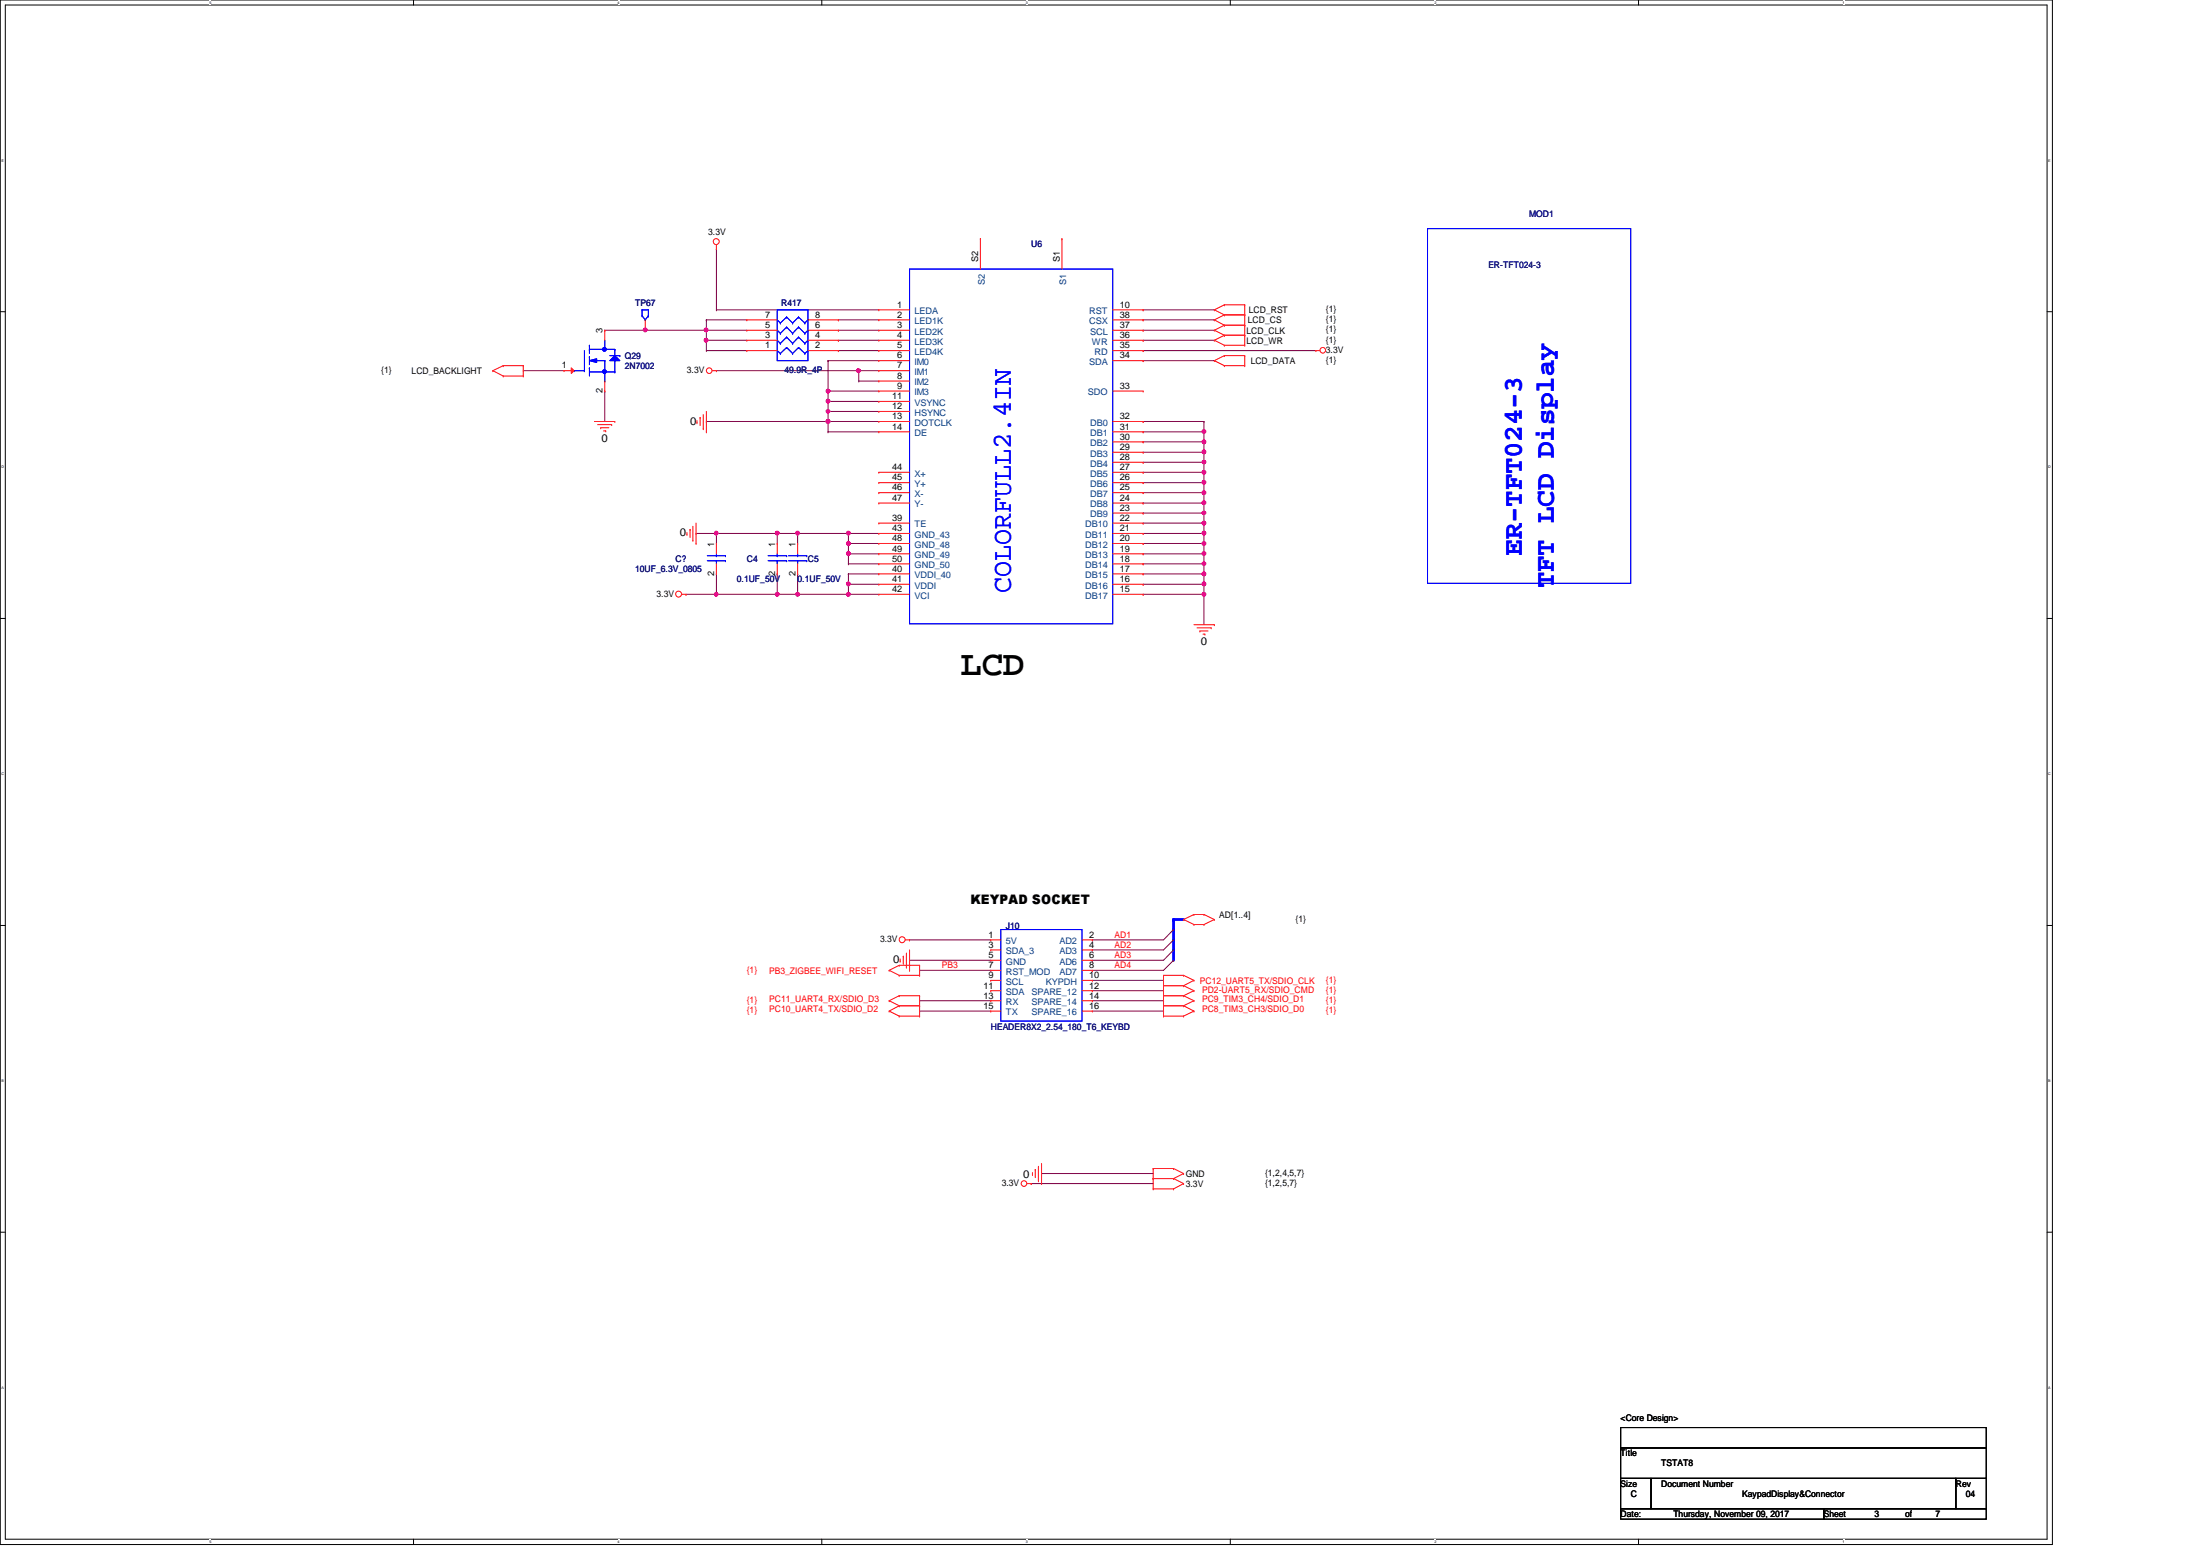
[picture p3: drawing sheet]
<svg xmlns="http://www.w3.org/2000/svg" width="297mm" height="210mm" viewBox="0 0 297 210" stroke-linecap="round" stroke-linejoin="round" font-family="sans-serif">
<path d="M0 0h277.1v208.5h-277.1zM.7 .7h275.7v207.1h-275.7z" fill="none" stroke="#000" stroke-width=".14"/>
<g fill="#fff">
<path d="M28.3 .1h.2v.5h-.2z"/>
<path d="M28.3 207.9h.2v.5h-.2z"/>
</g>
<path d="M55.8 0v.7M55.8 207.8v.6" fill="none" stroke="#000" stroke-width=".14"/>
<g fill="#fff">
<path d="M83.4 .1h.2v.5h-.2z"/>
<path d="M83.4 207.9h.2v.5h-.2z"/>
</g>
<path d="M111 0v.7M111 207.8v.6" fill="none" stroke="#000" stroke-width=".14"/>
<g fill="#fff">
<path d="M138.5 .1h.3v.5h-.3z"/>
<path d="M138.5 207.9h.3v.5h-.3z"/>
</g>
<path d="M166.1 0v.7M166.1 207.8v.6" fill="none" stroke="#000" stroke-width=".14"/>
<g fill="#fff">
<path d="M193.7 .1h.2v.5h-.2z"/>
<path d="M193.7 207.9h.2v.5h-.2z"/>
</g>
<path d="M221.2 0v.7M221.2 207.8v.6" fill="none" stroke="#000" stroke-width=".14"/>
<g fill="#fff">
<path d="M248.8 .1h.2v.5h-.2z"/>
<path d="M248.8 207.9h.2v.5h-.2z"/>
<path d="M.2 21.4h.3v.5h-.3z"/>
<path d="M276.6 21.4h.3v.5h-.3z"/>
<path d="M.2 62.8h.3v.5h-.3z"/>
<path d="M276.6 62.8h.3v.5h-.3z"/>
</g>
<path d="M0 42.1h.7M276.4 42.1h.7" fill="none" stroke="#000" stroke-width=".14"/>
<g fill="#fff">
<path d="M.2 104.2h.3v.5h-.3z"/>
<path d="M276.6 104.2h.3v.5h-.3z"/>
</g>
<path d="M0 83.5h.7M276.4 83.5h.7" fill="none" stroke="#000" stroke-width=".14"/>
<g fill="#fff">
<path d="M.2 145.6h.3v.6h-.3z"/>
<path d="M276.6 145.6h.3v.6h-.3z"/>
</g>
<path d="M0 124.9h.7M276.4 124.9h.7" fill="none" stroke="#000" stroke-width=".14"/>
<g fill="#fff">
<path d="M.2 187h.3v.6h-.3z"/>
<path d="M276.6 187h.3v.6h-.3z"/>
</g>
<path d="M0 166.3h.7M276.4 166.3h.7" fill="none" stroke="#000" stroke-width=".14"/>
<path d="M158.5 124.1h1.3" fill="none" stroke="#00f" stroke-width=".38"/>
<circle cx="158.5" cy="124.1" r=".19" fill="#00f"/>
<path d="M158.5 124.1v1.4" fill="none" stroke="#00f" stroke-width=".38"/>
<circle cx="158.5" cy="124.1" r=".19" fill="#00f"/>
<path d="M158.5 125.5v1.4" fill="none" stroke="#00f" stroke-width=".38"/>
<circle cx="158.5" cy="125.5" r=".19" fill="#00f"/>
<path d="M158.5 126.9v1.3" fill="none" stroke="#00f" stroke-width=".38"/>
<circle cx="158.5" cy="126.9" r=".19" fill="#00f"/>
<path d="M158.5 128.2v1.4" fill="none" stroke="#00f" stroke-width=".38"/>
<circle cx="158.5" cy="128.2" r=".19" fill="#00f"/>
<g fill="none" stroke="#800040" stroke-width=".14">
<path d="M96.7 33.6h.1M96.7 33.6v8.2M95.4 43.2h.1M95.4 44.6h.1M95.4 45.9h.1M95.4 43.2v1.4M95.4 45.9v1.4M95.4 43.2h5.4M95.4 44.6h5.4M95.4 45.9h5.4M113.2 43.2h.1M113.2 43.2h5.5"/>
<path d="M147.5 126.9h.1M147.5 128.2h.1M147.5 129.6h.1M147.5 131h.1M147.5 126.9h9.6M147.5 128.2h9.6M147.5 129.6h9.6M147.5 131h9.6M139.2 159.8h.1M139.2 159.8h16.5M140.6 158.4h.1M140.6 158.4h15.1"/>
</g>
<circle cx="95.3" cy="45.9" r=".26" fill="#f0f"/>
<circle cx="95.3" cy="45.9" r=".26" fill="none" stroke="#f0f" stroke-width=".14"/>
<g fill="none" stroke="#800040" stroke-width=".14">
<path d="M95.4 47.3h.1M95.4 47.3h5.4M111.8 48.7h.1M111.8 58.3h.1M111.8 56.9h.1M111.8 48.7h6.9M111.8 48.7v4.1M111.8 58.3h6.9M111.8 56.9h6.9M113.2 47.3h.1M113.2 45.9h.1M113.2 44.6h.1"/>
<path d="M113.2 47.3h5.5M113.2 45.9h5.5M113.2 44.6h5.5"/>
</g>
<circle cx="111.8" cy="56.9" r=".26" fill="#f0f"/>
<circle cx="111.8" cy="56.9" r=".26" fill="none" stroke="#f0f" stroke-width=".14"/>
<path d="M111.8 55.5h.1M111.8 55.5h6.9" fill="none" stroke="#800040" stroke-width=".14"/>
<circle cx="111.8" cy="55.5" r=".25" fill="#f0f"/>
<circle cx="111.8" cy="55.5" r=".25" fill="none" stroke="#f0f" stroke-width=".14"/>
<path d="M111.8 55.5h.1M111.8 54.2h.1M111.8 55.5v1.4M111.8 54.2h6.9" fill="none" stroke="#800040" stroke-width=".14"/>
<circle cx="111.8" cy="54.1" r=".26" fill="#f0f"/>
<circle cx="111.8" cy="54.1" r=".26" fill="none" stroke="#f0f" stroke-width=".14"/>
<path d="M111.8 54.2h.1M111.8 52.8h.1M111.8 54.2v1.3M111.8 52.8h6.9" fill="none" stroke="#800040" stroke-width=".14"/>
<circle cx="111.8" cy="52.8" r=".26" fill="#f0f"/>
<circle cx="111.8" cy="52.8" r=".26" fill="none" stroke="#f0f" stroke-width=".14"/>
<path d="M95.4 56.9h.1M95.4 56.9h16.4M96.7 50h.1M96.7 50h22M111.8 52.8h.1M111.8 52.8v1.4M115.9 51.4h.1M115.9 50h.1M115.9 51.4h2.8M115.9 50v1.4" fill="none" stroke="#800040" stroke-width=".14"/>
<circle cx="115.9" cy="50" r=".26" fill="#f0f"/>
<circle cx="115.9" cy="50" r=".26" fill="none" stroke="#f0f" stroke-width=".14"/>
<path d="M114.6 80.2h.1M114.6 80.2h4.1" fill="none" stroke="#800040" stroke-width=".14"/>
<circle cx="114.5" cy="80.2" r=".26" fill="#f0f"/>
<circle cx="114.5" cy="80.2" r=".26" fill="none" stroke="#f0f" stroke-width=".14"/>
<path d="M114.6 78.9h.1M114.6 78.9h4.1" fill="none" stroke="#800040" stroke-width=".14"/>
<circle cx="114.5" cy="78.8" r=".26" fill="#f0f"/>
<circle cx="114.5" cy="78.8" r=".26" fill="none" stroke="#f0f" stroke-width=".14"/>
<path d="M114.6 78.9h.1M114.6 78.9v1.3h-6.9M107.7 80.2h.1" fill="none" stroke="#800040" stroke-width=".14"/>
<circle cx="107.7" cy="80.2" r=".26" fill="#f0f"/>
<circle cx="107.7" cy="80.2" r=".26" fill="none" stroke="#f0f" stroke-width=".14"/>
<path d="M114.6 77.5h.1M114.6 72h.1M114.6 77.5h4.1M114.6 77.5v1.4M114.6 72h4.1" fill="none" stroke="#800040" stroke-width=".14"/>
<circle cx="114.5" cy="72" r=".26" fill="#f0f"/>
<circle cx="114.5" cy="72" r=".26" fill="none" stroke="#f0f" stroke-width=".14"/>
<path d="M107.7 77.5h.1M107.7 77.5v2.7h-2.8M104.9 80.2h.1" fill="none" stroke="#800040" stroke-width=".14"/>
<circle cx="104.9" cy="80.2" r=".26" fill="#f0f"/>
<circle cx="104.9" cy="80.2" r=".26" fill="none" stroke="#f0f" stroke-width=".14"/>
<path d="M104.9 77.5h.1M104.9 77.5v2.7h-8.2M96.7 80.2h.1" fill="none" stroke="#800040" stroke-width=".14"/>
<path d="M96.5 80h.2l.2 .1v.3l-.2 .1-.2-.1z" fill-rule="evenodd" fill="#f0f"/>
<path d="M96.5 80h.2l.2 .1v.3l-.2 .1-.2-.1z" fill="none" stroke="#f0f" stroke-width=".14"/>
<path d="M94 72h.1M94 72h10.9M96.7 77.5h.1M96.7 72h.1M96.7 72v1.4M96.7 77.5v2.7h-4.1M104.9 72h.1M104.9 72v1.4M92.6 80.2h.1" fill="none" stroke="#800040" stroke-width=".14"/>
<path d="M96.5 71.8l.2-.1 .2 .1v.3l-.2 .1-.2-.1z" fill-rule="evenodd" fill="#f0f"/>
<path d="M96.5 71.8l.2-.1 .2 .1v.3l-.2 .1-.2-.1z" fill="none" stroke="#f0f" stroke-width=".14"/>
<path d="M104.9 72h.1M104.9 72h2.8M107.7 72h.1M107.7 72v1.4" fill="none" stroke="#800040" stroke-width=".14"/>
<circle cx="104.9" cy="72" r=".26" fill="#f0f"/>
<circle cx="104.9" cy="72" r=".26" fill="none" stroke="#f0f" stroke-width=".14"/>
<path d="M107.7 72h.1M107.7 72h6.9M114.6 76.1h.1M114.6 74.8h.1M114.6 76.1h4.1M114.6 74.8v1.3" fill="none" stroke="#800040" stroke-width=".14"/>
<circle cx="107.7" cy="72" r=".26" fill="#f0f"/>
<circle cx="107.7" cy="72" r=".26" fill="none" stroke="#f0f" stroke-width=".14"/>
<path d="M114.6 73.4h.1M114.6 73.4h4.1" fill="none" stroke="#800040" stroke-width=".14"/>
<circle cx="114.5" cy="73.4" r=".26" fill="#f0f"/>
<circle cx="114.5" cy="73.4" r=".26" fill="none" stroke="#f0f" stroke-width=".14"/>
<path d="M114.6 72h.1M114.6 74.8h.1M114.6 72v1.4M114.6 74.8h4.1" fill="none" stroke="#800040" stroke-width=".14"/>
<circle cx="114.5" cy="74.7" r=".26" fill="#f0f"/>
<circle cx="114.5" cy="74.7" r=".26" fill="none" stroke="#f0f" stroke-width=".14"/>
<path d="M154.3 56.9h.1M154.3 56.9h8.3M162.6 56.9h.1M162.6 56.9v1.4M114.6 73.4h.1M114.6 73.4v1.4M154.3 80.2h.1M154.3 80.2h8.3" fill="none" stroke="#800040" stroke-width=".14"/>
<circle cx="162.6" cy="80.2" r=".26" fill="#f0f"/>
<circle cx="162.6" cy="80.2" r=".26" fill="none" stroke="#f0f" stroke-width=".14"/>
<path d="M154.3 78.9h.1M154.3 77.5h.1M154.3 77.5h8.3M162.6 77.5h.1M162.6 77.5v1.4h-8.3M162.6 80.2h.1M162.6 80.2v4.1" fill="none" stroke="#800040" stroke-width=".14"/>
<circle cx="162.6" cy="77.5" r=".26" fill="#f0f"/>
<circle cx="162.6" cy="77.5" r=".26" fill="none" stroke="#f0f" stroke-width=".14"/>
<path d="M154.3 76.1h.1M154.3 76.1h8.3M162.6 76.1h.1M162.6 76.1v1.4" fill="none" stroke="#800040" stroke-width=".14"/>
<circle cx="162.6" cy="76.1" r=".25" fill="#f0f"/>
<circle cx="162.6" cy="76.1" r=".25" fill="none" stroke="#f0f" stroke-width=".14"/>
<path d="M154.3 74.8h.1M154.3 74.8h8.3M162.6 74.8h.1M162.6 74.8v1.3" fill="none" stroke="#800040" stroke-width=".14"/>
<circle cx="162.6" cy="74.7" r=".26" fill="#f0f"/>
<circle cx="162.6" cy="74.7" r=".26" fill="none" stroke="#f0f" stroke-width=".14"/>
<path d="M154.3 73.4h.1M154.3 73.4h8.3M162.6 73.4h.1M162.6 73.4v1.4" fill="none" stroke="#800040" stroke-width=".14"/>
<circle cx="162.6" cy="73.4" r=".26" fill="#f0f"/>
<circle cx="162.6" cy="73.4" r=".26" fill="none" stroke="#f0f" stroke-width=".14"/>
<path d="M154.3 72h.1M154.3 72h8.3M162.6 72h.1M162.6 72v1.4" fill="none" stroke="#800040" stroke-width=".14"/>
<circle cx="162.6" cy="72" r=".26" fill="#f0f"/>
<circle cx="162.6" cy="72" r=".26" fill="none" stroke="#f0f" stroke-width=".14"/>
<path d="M154.3 70.6h.1M154.3 70.6h8.3M162.6 70.6h.1M162.6 70.6v1.4" fill="none" stroke="#800040" stroke-width=".14"/>
<circle cx="162.6" cy="70.6" r=".26" fill="#f0f"/>
<circle cx="162.6" cy="70.6" r=".26" fill="none" stroke="#f0f" stroke-width=".14"/>
<path d="M154.3 69.3h.1M154.3 69.3h8.3M162.6 69.3h.1M162.6 69.3v1.3" fill="none" stroke="#800040" stroke-width=".14"/>
<circle cx="162.6" cy="69.2" r=".25" fill="#f0f"/>
<circle cx="162.6" cy="69.2" r=".25" fill="none" stroke="#f0f" stroke-width=".14"/>
<path d="M154.3 67.9h.1M154.3 67.9h8.3M162.6 67.9h.1M162.6 67.9v1.4" fill="none" stroke="#800040" stroke-width=".14"/>
<circle cx="162.6" cy="67.9" r=".26" fill="#f0f"/>
<circle cx="162.6" cy="67.9" r=".26" fill="none" stroke="#f0f" stroke-width=".14"/>
<path d="M154.3 66.5h.1M154.3 66.5h8.3M162.6 66.5h.1M162.6 66.5v1.4" fill="none" stroke="#800040" stroke-width=".14"/>
<circle cx="162.6" cy="66.5" r=".26" fill="#f0f"/>
<circle cx="162.6" cy="66.5" r=".26" fill="none" stroke="#f0f" stroke-width=".14"/>
<path d="M154.3 65.2h.1M154.3 65.2h8.3M162.6 65.2h.1M162.6 65.2v1.3" fill="none" stroke="#800040" stroke-width=".14"/>
<circle cx="162.6" cy="65.1" r=".26" fill="#f0f"/>
<circle cx="162.6" cy="65.1" r=".26" fill="none" stroke="#f0f" stroke-width=".14"/>
<path d="M154.3 63.8h.1M154.3 63.8h8.3M162.6 63.8h.1M162.6 63.8v1.4" fill="none" stroke="#800040" stroke-width=".14"/>
<circle cx="162.6" cy="63.8" r=".26" fill="#f0f"/>
<circle cx="162.6" cy="63.8" r=".26" fill="none" stroke="#f0f" stroke-width=".14"/>
<path d="M154.3 62.4h.1M154.3 62.4h8.3M162.6 62.4h.1M162.6 62.4v1.4" fill="none" stroke="#800040" stroke-width=".14"/>
<circle cx="162.6" cy="62.4" r=".25" fill="#f0f"/>
<circle cx="162.6" cy="62.4" r=".25" fill="none" stroke="#f0f" stroke-width=".14"/>
<path d="M154.3 61h.1M154.3 61h8.3M162.6 61h.1M162.6 61v1.4" fill="none" stroke="#800040" stroke-width=".14"/>
<circle cx="162.6" cy="61" r=".26" fill="#f0f"/>
<circle cx="162.6" cy="61" r=".26" fill="none" stroke="#f0f" stroke-width=".14"/>
<path d="M154.3 59.6h.1M154.3 59.6h8.3M162.6 59.6h.1M162.6 59.6v1.4" fill="none" stroke="#800040" stroke-width=".14"/>
<circle cx="162.6" cy="59.6" r=".26" fill="#f0f"/>
<circle cx="162.6" cy="59.6" r=".26" fill="none" stroke="#f0f" stroke-width=".14"/>
<path d="M154.3 58.3h.1M154.3 58.3h8.3M162.6 58.3h.1M162.6 58.3v1.3" fill="none" stroke="#800040" stroke-width=".14"/>
<circle cx="162.6" cy="58.3" r=".26" fill="#f0f"/>
<circle cx="162.6" cy="58.3" r=".26" fill="none" stroke="#f0f" stroke-width=".14"/>
<g fill="none" stroke="#800040" stroke-width=".14">
<path d="M95.4 44.6h.1M95.4 44.6v1.3M154.3 47.3h.1M154.3 41.8h.1M154.3 43.2h.1M154.3 44.6h.1M154.3 45.9h.1M154.3 48.7h.1M154.3 47.3h23.4M154.3 41.8h9.7M154.3 43.2h9.7M154.3 44.6h9.7"/>
<path d="M154.3 45.9h9.7M154.3 48.7h9.7"/>
</g>
<circle cx="95.3" cy="44.5" r=".26" fill="#f0f"/>
<circle cx="95.3" cy="44.5" r=".26" fill="none" stroke="#f0f" stroke-width=".14"/>
<path d="M162.6 78.9h.1M162.6 78.9v1.3" fill="none" stroke="#800040" stroke-width=".14"/>
<circle cx="162.6" cy="78.8" r=".26" fill="#f0f"/>
<circle cx="162.6" cy="78.8" r=".26" fill="none" stroke="#f0f" stroke-width=".14"/>
<path d="M111.8 56.9h.1M111.8 56.9v1.4" fill="none" stroke="#800040" stroke-width=".14"/>
<circle cx="111.8" cy="56.9" r=".26" fill="#f0f"/>
<circle cx="111.8" cy="56.9" r=".26" fill="none" stroke="#f0f" stroke-width=".14"/>
<path d="M70.7 50h.1M70.7 50h5.5M81.7 52.8h.1M81.7 44.6h.1M81.7 52.8v4.1M81.7 44.6h13.7M87.1 44.6h.1M96.7 41.8h.1M96.7 41.8h22M122.8 129.6h.1M122.8 129.6h11" fill="none" stroke="#800040" stroke-width=".14"/>
<circle cx="87.1" cy="44.5" r=".26" fill="#f0f"/>
<circle cx="87.1" cy="44.5" r=".26" fill="none" stroke="#f0f" stroke-width=".14"/>
<g fill="none" stroke="#800040" stroke-width=".14">
<path d="M122.8 126.9h.1M122.8 126.9h11M124.2 135.1h.1M124.2 136.5h.1M124.2 131h.1M124.2 135.1h9.6M124.2 136.5h9.6M124.2 131h9.6M147.5 135.1h9.6M147.5 136.5h9.6M147.5 132.3h9.6M147.5 133.7h9.6"/>
<path d="M157.1 136.5h.1M157.1 135.1h.1M157.1 132.3h.1M157.1 133.7h.1M158.5 125.5h.1M158.5 126.9h.1M158.5 128.2h.1M158.5 129.6h.1M158.5 125.5l-1.4 1.4M158.5 126.9l-1.4 1.3M158.5 128.2l-1.4 1.4M158.5 129.6l-1.4 1.4"/>
</g>
<g fill="none" stroke="#f00" stroke-width=".14">
<path d="M96.7 33.6h.1M96.7 33.1v.5M66.5 50h.1M66.5 50l1.4 .8M67.9 50.8h.1M67.9 49.4h.1M67.9 50.8h2.8M67.9 49.4h2.8M67.9 49.4l-1.4 .6M70.7 50.8h.1M70.7 49.4h.1M70.7 49.4v1.4"/>
<path d="M80.3 56.9h2.7M80.7 57.3h1.9M81.1 57.7h.1M81.1 57.7h1.1M81.5 58.2h.3M81.8 58.2h.1M82.6 57.3h.1M83 56.9h.1M87.1 44.6h.1M87.1 43.2v1.4M94.1 57.1h.1M94.1 56.8v.3"/>
<path d="M94.5 56.3h.1M94.5 56.3v1.1M95 57.9h.1M95 56v1.9M95.4 58.3h.1M95.4 55.5v2.8M96.2 50h.5M96.7 50h.1M164 45.9h.1M164 43.2h.1M164 41.8h.1M164 48.7h.1"/>
<path d="M164 44.6h.1M164 45.9l1.3 .7M164 43.2l1.3 .7M164 41.8l1.3 .7M164 48.7l1.3 .7M164 44.6l1.3 .7M165.3 46.6h.1M165.3 45.3h.1M165.3 43.9h.1M165.3 42.5h.1M165.3 41.1h.1M165.3 49.4h.1"/>
<path d="M165.3 48h.1M165.3 49.4h2.8M165.3 46.6h2.8M165.3 45.3h2.8M165.3 45.3l-1.3 .6M165.3 43.9h2.8M165.3 42.5h2.8M165.3 42.5l-1.3 .7M165.3 41.1h2.8M165.3 41.1l-1.3 .7M165.3 48h2.8M165.3 48l-1.3 .7"/>
<path d="M165.3 43.9l-1.3 .7M168.1 46.6h.1M168.1 45.3h.1M168.1 43.9h.1M168.1 42.5h.1M168.1 41.1h.1M168.1 49.4h.1M168.1 48h.1M168.1 41.1v5.5M168.1 48v1.4M177.7 47.3h.1M177.7 47.3h.5"/>
<path d="M92.7 72.1h.1M92.7 71.9v.2M93.2 71.5h.1M93.2 71.5v1.1M93.6 72.9h.1M93.6 71v1.9M94 73.4h.1M94 70.6v2.8M96.7 73.4h.1M96.7 77.5h.1M96.7 73.4v1.4M96.7 76.1v1.4"/>
<path d="M104.9 73.4h.1M104.9 77.5h.1M104.9 73.4v1.4M104.9 76.1v1.4M92.1 80.2h.5M92.6 80.2h.1M161.2 84.3h2.8M161.6 84.8h1.9M162 85.2h.1M162 85.2h1.1M162.4 85.6h.3M162.7 85.6h.1"/>
<path d="M163.5 84.8h.1M164 84.3h.1M120.1 131h.1M120.1 136.5h.1M120.1 135.1h.1M120.1 131l1.3 .7M120.1 136.5l1.3 .7M120.1 135.1l1.3 .7M121.4 130.3h.1M121.4 131.7h.1M121.4 137.2h.1M121.4 135.8h.1"/>
<path d="M121.4 134.4h.1M121.4 130.3l-1.3 .7M121.4 130.3h2.8M121.4 131.7h2.8M121.4 137.2h2.8M121.4 135.8h2.8M121.4 135.8l-1.3 .7M121.4 134.4h2.8M121.4 134.4l-1.3 .7M121.5 129.8h.1M121.5 129.5v.3M122 129.1h.1"/>
<path d="M122 129.1v1.1M122.3 126.9h.5M122.4 130.6h.1M122.4 128.7v1.9M122.8 131h.1M122.8 126.9h.1M122.8 128.2v2.8M124.2 130.3h.1M124.2 131.7h.1M124.2 137.2h.1M124.2 135.8h.1M124.2 134.4h.1"/>
<path d="M124.2 130.3v1.4M124.2 134.4v2.8M133.8 126.9h.1M133.8 129.6h.1M133.8 131h.1M133.8 128.2h.1M133.8 133.7h.1M133.8 135.1h.1M133.8 136.5h.1M133.8 132.3h.1M133.8 126.9h1.3M133.8 132.3h1.3"/>
<path d="M133.8 128.2h1.3M133.8 129.6h1.3M133.8 131h1.3M133.8 133.7h1.3M133.8 135.1h1.3M133.8 136.5h1.3M146.1 126.9h1.4M146.1 132.3h1.4M146.1 128.2h1.4M146.1 129.6h1.4M146.1 131h1.4M146.1 133.7h1.4"/>
<path d="M146.1 135.1h1.4M146.1 136.5h1.4M147.5 126.9h.1M147.5 132.3h.1M147.5 128.2h.1M147.5 129.6h.1M147.5 131h.1M147.5 133.7h.1M147.5 135.1h.1M147.5 136.5h.1M157.1 135.8h.1M157.1 134.4h.1"/>
<path d="M157.1 137.2h.1M157.1 131.7h.1M157.1 133.1h.1M157.1 131.7h2.7M157.1 137.2h2.7M157.1 135.8h2.7M157.1 134.4h2.7M157.1 131.7v5.5M157.1 133.1h2.7M159.8 124.1h.1M159.8 135.8h.1M159.8 134.4h.1"/>
<path d="M159.8 137.2h.1M159.8 131.7h.1M159.8 133.1h.1M159.8 124.1l1.4 .7M159.8 134.4l1.4 .7M159.8 135.8l1.4 .7M159.8 131.7l1.4 .6M159.8 133.1l1.4 .6M161.2 124.8h.1M161.2 123.4h.1M161.2 135.1h.1M161.2 136.5h.1"/>
<path d="M161.2 132.3h.1M161.2 133.7h.1M161.2 124.8h1.4M161.2 123.4h1.4M161.2 123.4l-1.4 .7M161.2 135.1l-1.4 .7M161.2 136.5l-1.4 .7M161.2 132.3l-1.4 .8M161.2 133.7l-1.4 .7M162.6 124.8h.1M162.6 123.4h.1M162.6 123.4l1.4 .7"/>
<path d="M164 124.1h.1M164 124.1l-1.4 .7M138.7 159.8h.5M139.2 159.8h.1M139.4 158.5h.1M139.4 158.3v.2M139.8 157.9h.1M139.8 157.9v1.1M140.2 159.4h.1M140.2 157.4v2M140.6 159.8h.1M140.6 157.1v2.7"/>
<path d="M155.7 157.7h.1M155.7 159.1h.1M155.7 157.7h2.8M155.7 157.7v2.8M155.7 159.1h2.8M158.5 157.7h.1M158.5 159.1h.1M158.5 157.7l1.3 .7M158.5 159.1l1.3 .7M159.8 158.4h.1M159.8 159.8h.1M159.8 158.4l-1.3 .7"/>
<path d="M159.8 159.8l-1.3 .7M155.7 160.5h.1M155.7 160.5h2.8M158.5 160.5h.1"/>
<circle cx="96.7" cy="32.6" r=".4"/>
<circle cx="95.8" cy="50" r=".38"/>
<circle cx="178.6" cy="47.3" r=".38"/>
<circle cx="91.6" cy="80.2" r=".4"/>
<circle cx="121.8" cy="126.8" r=".4"/>
<circle cx="138.3" cy="159.8" r=".38"/>
</g>
<path d="M218.8 192.7h49.4v2.8h-49.4zM218.8 195.5h49.4v4.1h-49.4zM218.8 199.6h4.1v4.1h-4.1zM222.9 199.6h41.2v4.1h-41.2zM264.1 199.6h4.1v4.1h-4.1zM218.8 203.7h27.4v1.4h-27.4zM246.2 203.7h22v1.4h-22z" fill="none" stroke="#000" stroke-width=".14"/>
<g fill="none" stroke="#00f" stroke-width=".14">
<path d="M192.7 30.9h27.5v47.8h-27.5zM86.7 41.8h.1M86.7 42.6h.1M86.7 41.8h.8v.8M86.7 41.8v.8M86.7 42.6l.4 .6M87.1 43.2h.1M87.5 42.6h.1M87.5 42.6l-.4 .6M95.5 75.7h2.5M95.5 75h2.5M96.7 75h.1"/>
<path d="M96.7 75.7h.1M96.7 74.8v.2M96.7 75.7v.4M98 75.7h.1M98 75h.1M103.7 75.7h2.5M103.7 75h2.5M104.9 75h.1M104.9 75.7h.1M104.9 74.8v.2M104.9 75.7v.4M106.2 75.7h.1"/>
<path d="M106.2 75h.1M135.1 125.5h11v12.3h-11z"/>
</g>
<path d="M83 48l.7 .7h-1.4z" fill="#00f"/>
<g fill="none" stroke="#00f" stroke-width=".14">
<path d="M77.5 50h.1M77.5 50h1.4M78.9 50h.1M78.9 47.3v2.7M79.6 49.7h.1M79.6 48.1h.1M79.6 46.6h.1M79.6 47.2h.1M79.6 46.6v1.1M79.6 48.1v1.1M79.6 49.7v1.1M79.6 50.2h3.4"/>
<path d="M79.6 47.2h3.4M80.3 48.7h1.4M81.7 47.2h.1M81.7 48.7h.1M81.7 51.4h.1M81.7 45.9v1.3M81.7 48.7v2.7M82.3 48h1.4M83 48l.7 .7h-1.4zM83 50.2h.1M83 48.7h.1M83 47.2h.1"/>
<path d="M83 47.2v.8M83 48.7v1.5M83.7 48h.1"/>
</g>
<path d="M79.6 48.7l1-.3v.5z" fill="#00f"/>
<path d="M79.6 48.7l1-.3v.5z" fill="none" stroke="#00f" stroke-width=".14"/>
<circle cx="81.6" cy="47.2" r=".26" fill="#00f"/>
<circle cx="81.6" cy="47.2" r=".26" fill="none" stroke="#00f" stroke-width=".14"/>
<circle cx="81.6" cy="50.2" r=".26" fill="#00f"/>
<circle cx="81.6" cy="50.2" r=".26" fill="none" stroke="#00f" stroke-width=".14"/>
<path d="M83 48l.7 .7h-1.4z" fill="#00f"/>
<g fill="none" stroke="#00f" stroke-width=".14">
<path d="M77.5 50h.1M77.5 50h1.4M78.9 50h.1M78.9 47.3v2.7M79.6 49.7h.1M79.6 48.1h.1M79.6 46.6h.1M79.6 47.2h.1M79.6 46.6v1.1M79.6 48.1v1.1M79.6 49.7v1.1M79.6 50.2h3.4"/>
<path d="M79.6 47.2h3.4M80.3 48.7h1.4M81.7 47.2h.1M81.7 48.7h.1M81.7 51.4h.1M81.7 45.9v1.3M81.7 48.7v2.7M82.3 48h1.4M83 48l.7 .7h-1.4zM83 50.2h.1M83 48.7h.1M83 47.2h.1"/>
<path d="M83 47.2v.8M83 48.7v1.5M83.7 48h.1"/>
</g>
<path d="M79.6 48.7l1-.3v.5z" fill="#00f"/>
<path d="M79.6 48.7l1-.3v.5z" fill="none" stroke="#00f" stroke-width=".14"/>
<circle cx="81.6" cy="47.2" r=".26" fill="#00f"/>
<circle cx="81.6" cy="47.2" r=".26" fill="none" stroke="#00f" stroke-width=".14"/>
<circle cx="81.6" cy="50.2" r=".26" fill="#00f"/>
<circle cx="81.6" cy="50.2" r=".26" fill="none" stroke="#00f" stroke-width=".14"/>
<path d="M81.7 44.6h.1M81.7 44.6v1.3" fill="none" stroke="#f00" stroke-width=".14"/>
<path d="M77.1 49.7l.4 .3-.4 .4z" fill="#f00"/>
<g fill="none" stroke="#f00" stroke-width=".14">
<path d="M132.4 32.2h.1M132.4 32.2v4.1M143.4 32.2h.1M143.4 32.2v4.1M76.2 50h.1M76.2 50h1.3M77.1 49.7l.4 .3-.4 .4zM81.7 52.8h.1M81.7 51.4v1.4M100.8 47.3h.1M100.8 45.9h.1M100.8 44.6h.1"/>
<path d="M100.8 43.2h.1M100.8 47.3h4.1M100.8 45.9h4.1M100.8 44.6h4.1M100.8 43.2h4.1M109.1 47.3h4.1M109.1 45.9h4.1M109.1 44.6h4.1M109.1 43.2h4.1M113.2 43.2h.1M113.2 44.6h.1M113.2 45.9h.1"/>
<path d="M113.2 47.3h.1M118.7 41.8h.1M118.7 43.2h.1M118.7 44.6h.1M118.7 45.9h.1M118.7 47.3h.1M118.7 48.7h.1M118.7 50h.1M118.7 51.4h.1M118.7 52.8h.1M118.7 54.2h.1M118.7 55.5h.1"/>
<path d="M118.7 56.9h.1M118.7 58.3h.1M118.7 50h4.1M118.7 47.3h4.1M118.7 45.9h4.1M118.7 44.6h4.1M118.7 43.2h4.1M118.7 41.8h4.1M118.7 48.7h4.1M118.7 51.4h4.1M118.7 52.8h4.1M118.7 54.2h4.1"/>
<path d="M118.7 55.5h4.1M118.7 56.9h4.1M118.7 58.3h4.1M150.2 47.3h4.1M150.2 45.9h4.1M150.2 44.6h4.1M150.2 43.2h4.1M150.2 41.8h4.1M150.2 48.7h4.1M150.2 52.8h4.1M150.2 56.9h4.1M150.2 58.3h4.1"/>
<path d="M150.2 59.6h4.1M154.3 41.8h.1M154.3 59.6h.1M154.3 58.3h.1M154.3 56.9h.1M154.3 52.8h.1M154.3 48.7h.1M154.3 47.3h.1M154.3 45.9h.1M154.3 44.6h.1M154.3 43.2h.1M107.7 73.4h.1"/>
<path d="M107.7 77.5h.1M107.7 73.4v1.4M107.7 76.1v1.4M118.7 63.8h.1M118.7 65.2h.1M118.7 66.5h.1M118.7 67.9h.1M118.7 70.6h.1M118.7 72h.1M118.7 73.4h.1M118.7 74.8h.1M118.7 76.1h.1"/>
<path d="M118.7 77.5h.1M118.7 78.9h.1M118.7 78.9h4.1M118.7 77.5h4.1M118.7 76.1h4.1M118.7 74.8h4.1M118.7 73.4h4.1M118.7 72h4.1M118.7 70.6h4.1M118.7 67.9h4.1M118.7 66.5h4.1M118.7 65.2h4.1"/>
<path d="M118.7 63.8h4.1M150.2 78.9h4.1M150.2 77.5h4.1M150.2 76.1h4.1M150.2 74.8h4.1M150.2 73.4h4.1M150.2 72h4.1M150.2 70.6h4.1M150.2 69.3h4.1M150.2 67.9h4.1M150.2 66.5h4.1M150.2 65.2h4.1"/>
<path d="M150.2 63.8h4.1M150.2 62.4h4.1M150.2 61h4.1M154.3 78.9h.1M154.3 77.5h.1M154.3 76.1h.1M154.3 74.8h.1M154.3 73.4h.1M154.3 72h.1M154.3 70.6h.1M154.3 69.3h.1M154.3 67.9h.1"/>
<path d="M154.3 66.5h.1M154.3 65.2h.1M154.3 63.8h.1M154.3 62.4h.1M154.3 61h.1M118.7 80.2h.1M118.7 80.2h4.1M150.2 80.2h4.1M154.3 80.2h.1"/>
</g>
<g fill="none" stroke="#00f" stroke-width=".14">
<path d="M122.8 36.3h27.4v47.9h-27.4zM104.9 41.8h4.2v6.9h-4.2zM104.9 47.3l.5 .4M104.9 45.9l.5 .5M104.9 44.6l.5 .4M104.9 43.2l.5 .4M105.4 47.7h.1M105.4 46.4h.1M105.4 45h.1M105.4 43.6h.1M106.2 46.9h.1M106.2 45.5h.1"/>
<path d="M106.2 44.2h.1M106.2 42.8h.1M106.2 46.9l.8 .8M106.2 46.9l-.8 .8M106.2 45.5l.8 .9M106.2 45.5l-.8 .9M106.2 44.2l.8 .8M106.2 44.2l-.8 .8M106.2 42.8l.8 .8M106.2 42.8l-.8 .8M107 47.7h.1M107 46.4h.1"/>
<path d="M107 45h.1M107 43.6h.1M107.8 46.9h.1M107.8 45.5h.1M107.8 44.2h.1M107.8 42.8h.1M107.8 46.9l.9 .8M107.8 46.9l-.8 .8M107.8 45.5l.9 .9M107.8 45.5l-.8 .9M107.8 44.2l.9 .8M107.8 44.2l-.8 .8"/>
<path d="M107.8 42.8l.9 .8M107.8 42.8l-.8 .8M108.7 47.7h.1M108.7 46.4h.1M108.7 45h.1M108.7 43.6h.1M109.1 47.3h.1M109.1 45.9h.1M109.1 44.6h.1M109.1 43.2h.1M109.1 47.3l-.4 .4M109.1 45.9l-.4 .5"/>
<path d="M109.1 44.6l-.4 .4M109.1 43.2l-.4 .4M106.5 75.7h2.4M106.5 75h2.4M107.7 75h.1M107.7 75.7h.1M107.7 74.8v.2M107.7 75.7v.4M108.9 75.7h.1M108.9 75h.1"/>
</g>
<circle cx="95.3" cy="45.9" r=".26" fill="#f0f"/>
<circle cx="95.3" cy="45.9" r=".26" fill="none" stroke="#f0f" stroke-width=".14"/>
<circle cx="111.8" cy="56.9" r=".26" fill="#f0f"/>
<circle cx="111.8" cy="56.9" r=".26" fill="none" stroke="#f0f" stroke-width=".14"/>
<circle cx="111.8" cy="55.5" r=".25" fill="#f0f"/>
<circle cx="111.8" cy="55.5" r=".25" fill="none" stroke="#f0f" stroke-width=".14"/>
<circle cx="111.8" cy="54.1" r=".26" fill="#f0f"/>
<circle cx="111.8" cy="54.1" r=".26" fill="none" stroke="#f0f" stroke-width=".14"/>
<circle cx="111.8" cy="52.8" r=".26" fill="#f0f"/>
<circle cx="111.8" cy="52.8" r=".26" fill="none" stroke="#f0f" stroke-width=".14"/>
<circle cx="115.9" cy="50" r=".26" fill="#f0f"/>
<circle cx="115.9" cy="50" r=".26" fill="none" stroke="#f0f" stroke-width=".14"/>
<circle cx="114.5" cy="80.2" r=".26" fill="#f0f"/>
<circle cx="114.5" cy="80.2" r=".26" fill="none" stroke="#f0f" stroke-width=".14"/>
<circle cx="114.5" cy="78.8" r=".26" fill="#f0f"/>
<circle cx="114.5" cy="78.8" r=".26" fill="none" stroke="#f0f" stroke-width=".14"/>
<circle cx="107.7" cy="80.2" r=".26" fill="#f0f"/>
<circle cx="107.7" cy="80.2" r=".26" fill="none" stroke="#f0f" stroke-width=".14"/>
<circle cx="114.5" cy="72" r=".26" fill="#f0f"/>
<circle cx="114.5" cy="72" r=".26" fill="none" stroke="#f0f" stroke-width=".14"/>
<circle cx="104.9" cy="80.2" r=".26" fill="#f0f"/>
<circle cx="104.9" cy="80.2" r=".26" fill="none" stroke="#f0f" stroke-width=".14"/>
<path d="M96.5 80h.2l.2 .1v.3l-.2 .1-.2-.1z" fill-rule="evenodd" fill="#f0f"/>
<path d="M96.5 80h.2l.2 .1v.3l-.2 .1-.2-.1z" fill="none" stroke="#f0f" stroke-width=".14"/>
<path d="M96.5 71.8l.2-.1 .2 .1v.3l-.2 .1-.2-.1z" fill-rule="evenodd" fill="#f0f"/>
<path d="M96.5 71.8l.2-.1 .2 .1v.3l-.2 .1-.2-.1z" fill="none" stroke="#f0f" stroke-width=".14"/>
<circle cx="104.9" cy="72" r=".26" fill="#f0f"/>
<circle cx="104.9" cy="72" r=".26" fill="none" stroke="#f0f" stroke-width=".14"/>
<circle cx="107.7" cy="72" r=".26" fill="#f0f"/>
<circle cx="107.7" cy="72" r=".26" fill="none" stroke="#f0f" stroke-width=".14"/>
<circle cx="114.5" cy="73.4" r=".26" fill="#f0f"/>
<circle cx="114.5" cy="73.4" r=".26" fill="none" stroke="#f0f" stroke-width=".14"/>
<circle cx="114.5" cy="74.7" r=".26" fill="#f0f"/>
<circle cx="114.5" cy="74.7" r=".26" fill="none" stroke="#f0f" stroke-width=".14"/>
<circle cx="162.6" cy="80.2" r=".26" fill="#f0f"/>
<circle cx="162.6" cy="80.2" r=".26" fill="none" stroke="#f0f" stroke-width=".14"/>
<circle cx="162.6" cy="77.5" r=".26" fill="#f0f"/>
<circle cx="162.6" cy="77.5" r=".26" fill="none" stroke="#f0f" stroke-width=".14"/>
<circle cx="162.6" cy="76.1" r=".25" fill="#f0f"/>
<circle cx="162.6" cy="76.1" r=".25" fill="none" stroke="#f0f" stroke-width=".14"/>
<circle cx="162.6" cy="74.7" r=".26" fill="#f0f"/>
<circle cx="162.6" cy="74.7" r=".26" fill="none" stroke="#f0f" stroke-width=".14"/>
<circle cx="162.6" cy="73.4" r=".26" fill="#f0f"/>
<circle cx="162.6" cy="73.4" r=".26" fill="none" stroke="#f0f" stroke-width=".14"/>
<circle cx="162.6" cy="72" r=".26" fill="#f0f"/>
<circle cx="162.6" cy="72" r=".26" fill="none" stroke="#f0f" stroke-width=".14"/>
<circle cx="162.6" cy="70.6" r=".26" fill="#f0f"/>
<circle cx="162.6" cy="70.6" r=".26" fill="none" stroke="#f0f" stroke-width=".14"/>
<circle cx="162.6" cy="69.2" r=".25" fill="#f0f"/>
<circle cx="162.6" cy="69.2" r=".25" fill="none" stroke="#f0f" stroke-width=".14"/>
<circle cx="162.6" cy="67.9" r=".26" fill="#f0f"/>
<circle cx="162.6" cy="67.9" r=".26" fill="none" stroke="#f0f" stroke-width=".14"/>
<circle cx="162.6" cy="66.5" r=".26" fill="#f0f"/>
<circle cx="162.6" cy="66.5" r=".26" fill="none" stroke="#f0f" stroke-width=".14"/>
<circle cx="162.6" cy="65.1" r=".26" fill="#f0f"/>
<circle cx="162.6" cy="65.1" r=".26" fill="none" stroke="#f0f" stroke-width=".14"/>
<circle cx="162.6" cy="63.8" r=".26" fill="#f0f"/>
<circle cx="162.6" cy="63.8" r=".26" fill="none" stroke="#f0f" stroke-width=".14"/>
<circle cx="162.6" cy="62.4" r=".25" fill="#f0f"/>
<circle cx="162.6" cy="62.4" r=".25" fill="none" stroke="#f0f" stroke-width=".14"/>
<circle cx="162.6" cy="61" r=".26" fill="#f0f"/>
<circle cx="162.6" cy="61" r=".26" fill="none" stroke="#f0f" stroke-width=".14"/>
<circle cx="162.6" cy="59.6" r=".26" fill="#f0f"/>
<circle cx="162.6" cy="59.6" r=".26" fill="none" stroke="#f0f" stroke-width=".14"/>
<circle cx="162.6" cy="58.3" r=".26" fill="#f0f"/>
<circle cx="162.6" cy="58.3" r=".26" fill="none" stroke="#f0f" stroke-width=".14"/>
<circle cx="95.3" cy="44.5" r=".26" fill="#f0f"/>
<circle cx="95.3" cy="44.5" r=".26" fill="none" stroke="#f0f" stroke-width=".14"/>
<circle cx="162.6" cy="78.8" r=".26" fill="#f0f"/>
<circle cx="162.6" cy="78.8" r=".26" fill="none" stroke="#f0f" stroke-width=".14"/>
<circle cx="111.8" cy="56.9" r=".26" fill="#f0f"/>
<circle cx="111.8" cy="56.9" r=".26" fill="none" stroke="#f0f" stroke-width=".14"/>
<circle cx="87.1" cy="44.5" r=".26" fill="#f0f"/>
<circle cx="87.1" cy="44.5" r=".26" fill="none" stroke="#f0f" stroke-width=".14"/>
<text font-size="4.8" x="129.7" y="91.1">LCD</text>
<g font-size="3.7" fill="#00f">
<text x="205.5" y="75" transform="rotate(-90 205.5 75)">ER-TFT024-3</text>
<text x="136.5" y="80.1" transform="rotate(-90 136.5 80.1)">COLORFULL2.4IN</text>
<text x="209.8" y="79.4" transform="rotate(-90 209.8 79.4)">TFT LCD Display</text>
</g>
<text font-size="1.8" x="131" y="122">KEYPAD SOCKET</text>
<g font-size="1.5">
<text x="81.2" y="59.6">0</text>
<text x="93.2" y="57.3">0</text>
<text x="91.8" y="72.4">0</text>
<text x="162.1" y="87.1">0</text>
<text x="120.6" y="130">0</text>
<text x="138.1" y="159">0</text>
</g>
<g font-size="1.2" fill="#000080">
<text x="206.5" y="29.3">MOD1</text>
<text x="139.2" y="33.4">U6</text>
<text x="85.8" y="41.3">TP67</text>
<text x="105.5" y="41.3">R417</text>
<text x="201" y="36.1">ER-TFT024-3</text>
<text x="84.4" y="48.5">Q29</text>
<text x="84.4" y="49.8">2N7002</text>
<text x="105.9" y="50.4">49.9R_4P</text>
<text x="85.8" y="77.3">10UF_6.3V_0805</text>
<text x="91.2" y="75.9">C?</text>
<text x="100.8" y="75.9">C4</text>
<text x="109.1" y="75.9">C5</text>
<text x="99.5" y="78.6">0.1UF_50V</text>
<text x="107.7" y="78.6">0.1UF_50V</text>
<text x="135.8" y="125.4">J10</text>
<text x="133.8" y="139">HEADER8X2_2.54_180_T6_KEYBD</text>
</g>
<g font-size="1.2">
<text x="95.6" y="31.7">3.3V</text>
<text x="132.1" y="35.3" transform="rotate(-90 132.1 35.3)">S2</text>
<text x="143.1" y="35.3" transform="rotate(-90 143.1 35.3)">S1</text>
<text x="121.2" y="41.5">1</text>
<text x="151.2" y="41.5">10</text>
<text x="81.4" y="45" transform="rotate(-90 81.4 45)">3</text>
<text x="103.3" y="47">1</text>
<text x="103.3" y="45.6">3</text>
<text x="103.3" y="44.3">5</text>
<text x="103.3" y="42.9">7</text>
<text x="110.1" y="42.9">8</text>
<text x="110.1" y="44.3">6</text>
<text x="110.1" y="45.6">4</text>
<text x="110.1" y="47">2</text>
<text x="121.2" y="42.9">2</text>
<text x="121.2" y="44.3">3</text>
<text x="121.2" y="45.6">4</text>
<text x="121.2" y="47">5</text>
<text x="151.2" y="47">35</text>
<text x="151.2" y="45.6">36</text>
<text x="151.2" y="44.3">37</text>
<text x="151.2" y="42.9">38</text>
<text x="168.3" y="46.4">LCD_WR</text>
<text x="168.3" y="45">LCD_CLK</text>
<text x="168.5" y="43.6">LCD_CS</text>
<text x="168.6" y="42.3">LCD_RST</text>
<text x="179" y="43.5">{1}</text>
<text x="179" y="46.3">{1}</text>
<text x="179" y="42.2">{1}</text>
<text x="179" y="44.9">{1}</text>
<text x="179" y="47.6">3.3V</text>
<text x="51.5" y="50.4">{1}</text>
<text x="55.6" y="50.5">LCD_BACKLIGHT</text>
<text x="75.9" y="49.7">1</text>
<text x="81.4" y="53.1" transform="rotate(-90 81.4 53.1)">2</text>
<text x="92.7" y="50.4">3.3V</text>
<text x="120.5" y="53.9">11</text>
<text x="121.2" y="48.4">6</text>
<text x="121.2" y="49.7">7</text>
<text x="121.2" y="51.1">8</text>
<text x="121.2" y="52.5">9</text>
<text x="151.2" y="52.5">33</text>
<text x="151.2" y="48.4">34</text>
<text x="168.9" y="49.1">LCD_DATA</text>
<text x="179" y="49">{1}</text>
<text x="120.5" y="55.2">12</text>
<text x="120.5" y="56.6">13</text>
<text x="120.5" y="58">14</text>
<text x="151.2" y="59.4">30</text>
<text x="151.2" y="58">31</text>
<text x="151.2" y="56.6">32</text>
<text x="120.5" y="63.5">44</text>
<text x="120.5" y="64.9">45</text>
<text x="151.2" y="64.9">26</text>
<text x="151.2" y="63.5">27</text>
<text x="151.2" y="62.1">28</text>
<text x="151.2" y="60.7">29</text>
<text x="120.5" y="66.2">46</text>
<text x="120.5" y="67.6">47</text>
<text x="120.5" y="70.3">39</text>
<text x="120.5" y="71.7">43</text>
<text x="151.2" y="71.7">21</text>
<text x="151.2" y="70.3">22</text>
<text x="151.2" y="69">23</text>
<text x="151.2" y="67.6">24</text>
<text x="151.2" y="66.2">25</text>
<text x="96.4" y="77.8" transform="rotate(-90 96.4 77.8)">2</text>
<text x="96.4" y="73.8" transform="rotate(-90 96.4 73.8)">1</text>
<text x="104.6" y="77.8" transform="rotate(-90 104.6 77.8)">2</text>
<text x="104.6" y="73.8" transform="rotate(-90 104.6 73.8)">1</text>
<text x="107.4" y="77.8" transform="rotate(-90 107.4 77.8)">2</text>
<text x="107.4" y="73.8" transform="rotate(-90 107.4 73.8)">1</text>
<text x="120.5" y="73.1">48</text>
<text x="120.5" y="74.5">49</text>
<text x="120.5" y="75.8">50</text>
<text x="120.5" y="77.2">40</text>
<text x="151.2" y="77.2">17</text>
<text x="151.2" y="75.8">18</text>
<text x="151.2" y="74.5">19</text>
<text x="151.2" y="73.1">20</text>
<text x="88.6" y="80.6">3.3V</text>
<text x="120.5" y="78.6">41</text>
<text x="120.5" y="79.9">42</text>
<text x="151.2" y="79.9">15</text>
<text x="151.2" y="78.6">16</text>
<text x="164.6" y="123.9">AD[1..4]</text>
<text x="174.9" y="124.5">{1}</text>
<text x="118.8" y="127.2">3.3V</text>
<text x="133.5" y="126.6">1</text>
<text x="133.5" y="129.3">5</text>
<text x="133.5" y="130.7">7</text>
<text x="133.5" y="127.9">3</text>
<text x="147.1" y="126.6">2</text>
<text x="147.1" y="127.9">4</text>
<text x="147.1" y="129.3">6</text>
<text x="147.1" y="130.7">8</text>
<text x="132.8" y="133.4">11</text>
<text x="132.8" y="134.8">13</text>
<text x="132.8" y="136.2">15</text>
<text x="133.5" y="132">9</text>
<text x="147.1" y="132">10</text>
<text x="147.1" y="133.4">12</text>
<text x="147.1" y="134.8">14</text>
<text x="147.1" y="136.2">16</text>
<text x="135.3" y="160.1">3.3V</text>
<text x="160.1" y="158.9">GND</text>
<text x="160.1" y="160.2">3.3V</text>
<text x="170.8" y="158.7">{1,2,4,5,7}</text>
<text x="170.8" y="160.1">{1,2,5,7}</text>
<text x="218.8" y="191.8">&lt;Core Design&gt;</text>
<text x="218.8" y="196.6">Title</text>
<text x="224.3" y="198">TSTAT8</text>
<text x="218.8" y="200.7">Size</text>
<text x="220.2" y="202.1">C</text>
<text x="224.3" y="200.7">Document Number</text>
<text x="235.2" y="202.1">KaypadDisplay&amp;Connector</text>
<text x="264.1" y="200.7">Rev</text>
<text x="265.4" y="202.1">04</text>
<text x="218.8" y="204.8">Date:</text>
<text x="225.9" y="204.8">Thursday, November 09, 2017</text>
<text x="246.2" y="204.8">Sheet</text>
<text x="253.1" y="204.8">3</text>
<text x="257.2" y="204.8">of</text>
<text x="261.3" y="204.8">7</text>
</g>
<g font-size="1.2" fill="#004080">
<text x="133" y="38.5" transform="rotate(-90 133 38.5)">S2</text>
<text x="144" y="38.5" transform="rotate(-90 144 38.5)">S1</text>
<text x="123.5" y="42.4">LEDA</text>
<text x="123.5" y="43.8">LED1K</text>
<text x="123.5" y="45.2">LED2K</text>
<text x="123.5" y="46.5">LED3K</text>
<text x="123.5" y="47.9">LED4K</text>
<text x="147.1" y="42.4">RST</text>
<text x="147.1" y="43.8">CSX</text>
<text x="147.2" y="45.2">SCL</text>
<text x="147.4" y="46.5">WR</text>
<text x="147.8" y="47.9">RD</text>
<text x="123.5" y="49.3">IM0</text>
<text x="123.5" y="50.6">IM1</text>
<text x="123.5" y="52">IM2</text>
<text x="123.5" y="53.4">IM3</text>
<text x="146.9" y="53.4">SDO</text>
<text x="147.1" y="49.3">SDA</text>
<text x="123.5" y="54.8">VSYNC</text>
<text x="123.5" y="56.1">HSYNC</text>
<text x="123.5" y="57.5">DOTCLK</text>
<text x="123.5" y="58.9">DE</text>
<text x="147.2" y="58.9">DB1</text>
<text x="147.2" y="57.5">DB0</text>
<text x="123.5" y="64.3">X+</text>
<text x="123.5" y="65.7">Y+</text>
<text x="147.2" y="65.7">DB6</text>
<text x="147.2" y="64.3">DB5</text>
<text x="147.2" y="63">DB4</text>
<text x="147.2" y="61.6">DB3</text>
<text x="147.2" y="60.2">DB2</text>
<text x="123.5" y="67.1">X-</text>
<text x="123.5" y="68.5">Y-</text>
<text x="123.5" y="71.2">TE</text>
<text x="146.5" y="71.2">DB10</text>
<text x="147.2" y="69.8">DB9</text>
<text x="147.2" y="68.5">DB8</text>
<text x="147.2" y="67.1">DB7</text>
<text x="123.5" y="72.6">GND_43</text>
<text x="123.5" y="74">GND_48</text>
<text x="123.5" y="75.4">GND_49</text>
<text x="123.5" y="76.7">GND_50</text>
<text x="146.5" y="76.7">DB14</text>
<text x="146.5" y="75.4">DB13</text>
<text x="146.5" y="74">DB12</text>
<text x="146.5" y="72.6">DB11</text>
<text x="123.5" y="78.1">VDDI_40</text>
<text x="123.5" y="79.5">VDDI</text>
<text x="123.5" y="80.8">VCI</text>
<text x="146.5" y="80.8">DB17</text>
<text x="146.5" y="79.5">DB16</text>
<text x="146.5" y="78.1">DB15</text>
<text x="135.8" y="127.5">5V</text>
<text x="135.8" y="130.2">GND</text>
<text x="135.8" y="131.6">RST_MOD</text>
<text x="135.8" y="128.8">SDA_3</text>
<text x="143" y="127.5">AD2</text>
<text x="143" y="128.8">AD3</text>
<text x="143" y="130.2">AD6</text>
<text x="143" y="131.6">AD7</text>
<text x="135.8" y="134.3">SDA</text>
<text x="135.8" y="135.7">RX</text>
<text x="135.8" y="137.1">TX</text>
<text x="135.8" y="132.9">SCL</text>
<text x="139.3" y="134.3">SPARE_12</text>
<text x="139.3" y="135.7">SPARE_14</text>
<text x="139.3" y="137.1">SPARE_16</text>
<text x="141.2" y="132.9">KYPDH</text>
</g>
<g font-size="1.2" fill="#f00">
<text x="100.8" y="131.3">{1}</text>
<text x="103.8" y="131.4">PB3_ZIGBEE_WIFI_RESET</text>
<text x="127.2" y="130.7">PB3</text>
<text x="150.5" y="126.6">AD1</text>
<text x="150.5" y="128">AD2</text>
<text x="150.5" y="129.4">AD3</text>
<text x="150.5" y="130.7">AD4</text>
<text x="100.8" y="136.8">{1}</text>
<text x="100.8" y="135.4">{1}</text>
<text x="103.8" y="136.7">PC10_UART4_TX/SDIO_D2</text>
<text x="103.8" y="135.3">PC11_UART4_RX/SDIO_D3</text>
<text x="162" y="132.8">PC12_UART5_TX/SDIO_CLK</text>
<text x="162.3" y="135.3">PC9_TIM3_CH4/SDIO_D1</text>
<text x="162.3" y="136.7">PC8_TIM3_CH3/SDIO_D0</text>
<text x="162.3" y="134">PD2-UART5_RX/SDIO_CMD</text>
<text x="179" y="132.7">{1}</text>
<text x="179" y="134">{1}</text>
<text x="179" y="135.4">{1}</text>
<text x="179" y="136.8">{1}</text>
</g>
<g font-size=".5">
<text x="28.3" y=".5">5</text>
<text x="83.4" y=".5">4</text>
<text x="138.5" y=".5">3</text>
<text x="193.7" y=".5">2</text>
<text x="248.8" y=".5">1</text>
<text x=".2" y="21.8">E</text>
<text x="276.6" y="21.8">E</text>
<text x=".2" y="63.2">D</text>
<text x="276.6" y="63.2">D</text>
<text x=".2" y="104.6">C</text>
<text x="276.6" y="104.6">C</text>
<text x=".2" y="146">B</text>
<text x="276.6" y="146">B</text>
<text x=".2" y="187.5">A</text>
<text x="276.6" y="187.5">A</text>
<text x="28.3" y="208.3">5</text>
<text x="83.4" y="208.3">4</text>
<text x="138.5" y="208.3">3</text>
<text x="193.7" y="208.3">2</text>
<text x="248.8" y="208.3">1</text>
</g>
</svg>
